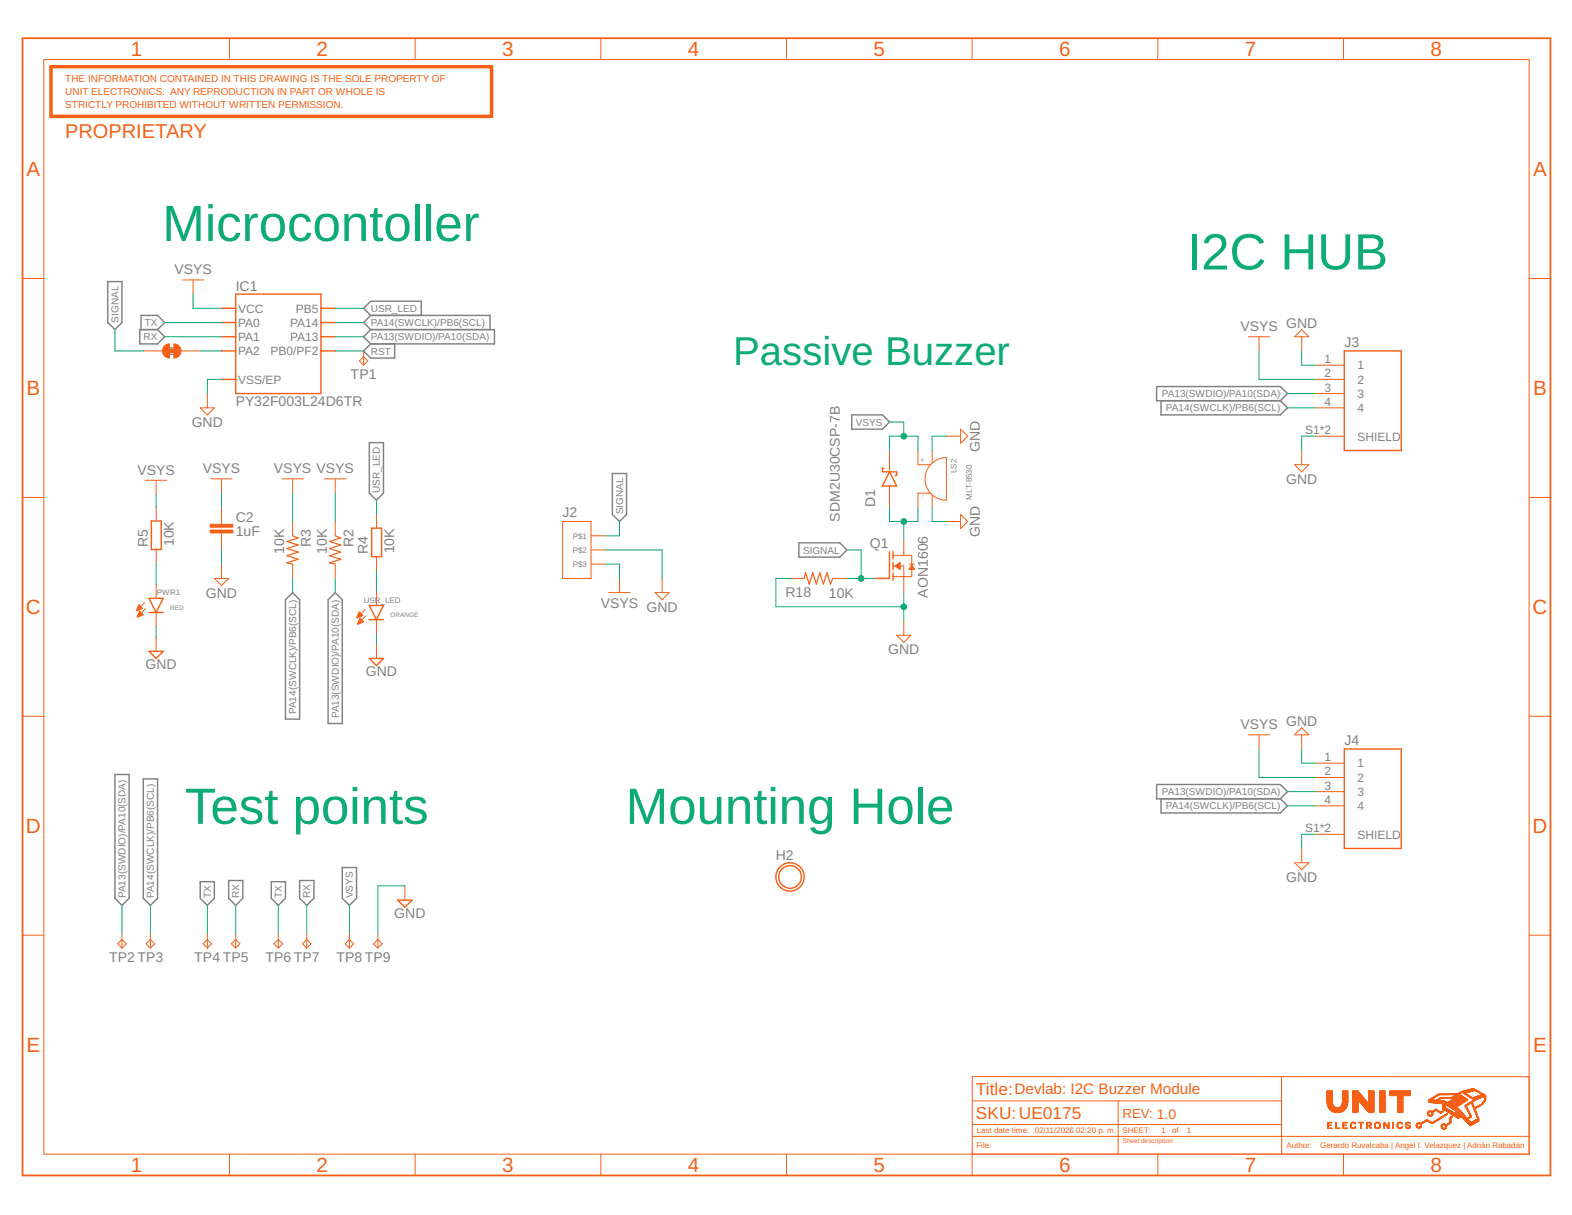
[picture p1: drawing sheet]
<svg xmlns="http://www.w3.org/2000/svg" width="279mm" height="216mm" viewBox="0 0 279 216" stroke-linecap="round" stroke-linejoin="round" font-family="sans-serif">
<g fill="none" stroke="#808080" stroke-width=".25">
<path d="M19.2 50h2.5v7.3l-1.3 1.3-1.2-1.3zM24.8 58.6h3.2l1.3 1.2-1.3 1.3h-3.2zM25.1 58.6v-2.6h2.9l1.3 1.3-1.3 1.3M65.9 56l-1.3 1.3 1.3 1.3M65.9 56h21.2v2.6M65.9 58.6h22v2.5h-22M65.9 58.6l-1.3 1.2 1.3 1.3M65.9 56l-1.3-1.2 1.3-1.3h9v2.5M65.6 78.7h2.6v8.9l-1.3 1.3-1.3-1.3zM65.9 61.1l-1.3 1.3 1.3 1.2h4.2v-2.5M151.4 73.7h5.4l1.3 1.3-1.3 1.3h-5.4zM205.6 68.7h22l1.2 1.2-1.2 1.3h-22z"/>
<path d="M206.4 71.2v2.5h21.2l1.2-1.2-1.2-1.3M108.8 84.1h2.6v7.3l-1.3 1.3-1.3-1.3zM142 96.5h7.3l1.2 1.2-1.2 1.3h-7.3zM52 105.3l1.3 1.3v21.2h-2.6v-21.2zM59.6 105.3l1.2 1.3v22h-2.5v-22zM20.4 137.6h2.5v22l-1.2 1.3-1.3-1.3zM25.5 138.4h2.5v21.2l-1.3 1.3-1.2-1.3zM205.6 139.4h22l1.2 1.3-1.2 1.2h-22zM35.6 156.7h2.5v2.9l-1.2 1.3-1.3-1.3zM40.6 156.5h2.6v3.1l-1.3 1.3-1.3-1.3zM48.2 156.7h2.5v2.9l-1.2 1.3-1.3-1.3zM53.3 156.5h2.5v3.1l-1.3 1.3-1.2-1.3z"/>
<path d="M60.8 154.2h2.6v5.4l-1.3 1.3-1.3-1.3zM206.4 141.9v2.6h21.2l1.2-1.3-1.2-1.3"/>
</g>
<path d="M9.1 11.9h78.3v8.8h-78.3z" fill="none" stroke="#f56016" stroke-width=".61"/>
<g fill="none" stroke="#f56016" stroke-width=".18">
<path d="M7.8 10.6h264v194.5h-264zM40.8 6.8v3.8M73.8 6.8v3.8M106.8 6.8v3.8M139.8 6.8v3.8M172.8 6.8v3.8M205.8 6.8v3.8M238.8 6.8v3.8M4 49.5h3.8M32.4 49.7h3.8M34.3 49.7v2.6M221.9 59.8h3.8"/>
<path d="M223.8 59.8v2.6M231.4 58.6l1.2 1.2h-2.5zM231.4 59.8v2.6M271.8 49.5h3.8M25.5 62.4h3.4M32.2 62.4h3.4M35.6 72.5h2.5l-1.2 1.2zM36.9 69.9v2.6M64.6 63.4l.8 .7-.8 .8-.7-.8zM64.6 62.4v2.5M168.2 77.5h2.5M170.7 76.3l1.3 1.2-1.3 1.3z"/>
<path d="M233.9 72.5h5M233.9 64.9h5M233.9 67.4h5M233.9 69.9h5M233.9 77.5h5M4 88.4h3.8M25.8 85.3h3.8M27.7 85.3v2.6M27.8 90.1v2.5M27.8 97.6v2.6M37.5 85.1h3.8M39.4 85.1v2.5"/>
<path d="M39.4 90.1v3.1M39.4 94.7v3M50.1 85.1h3.8M52 85.1v2.5M52 92.7v2.5M57.7 85.1h3.8M59.6 85.1v2.5M59.6 92.7v2.5M66.9 91.3v2.6M66.9 98.9v2.5M100 92.7h5.1v10.1h-5.1zM105.1 95.2h2.5"/>
<path d="M105.1 97.7h2.5M158.1 80.1v3.7M158.1 86.4v3.7M158.7 98.7h3.4v3.8h-3.4M160.6 95.8v2.9M163.2 80.1v2.5h2.2M165.3 82.6a3.9 3.9 0 0 1 2.9-1.3v7.6a3.8 3.8 0 0 1-3.4-2.2 3.8 3.8 0 0 1 .5-4.1zM165.4 87.6h-2.2v2.5M165.7 80.1v2.2M165.7 87.9v2.2M168.2 92.7h2.5M170.7 91.4l1.3 1.3-1.3 1.2z"/>
<path d="M230.1 82.6h2.5l-1.2 1.2zM231.4 80.1v2.5M271.8 88.4h3.8M25.7 107.1l-1.4 1.4M25.8 108.2l-1.3 1.4M27.7 103.8v2.5M27.7 108.8v2.6M27.7 113.2v2.5M38.1 102.8h2.5l-1.2 1.2zM39.4 100.2v2.6M52 100.2v2.6M59.6 100.2v2.6"/>
<path d="M64.9 108.3l-1.4 1.4M65 109.5l-1.4 1.4M66.9 105.1v2.5M66.9 110.1v2.5M66.9 114.5v2.5M105.1 100.2h2.5M108.2 105.3h3.8M110.1 102.8v2.5M116.4 105.3h2.5l-1.2 1.3zM117.7 102.8v2.5M140.4 102.8h2.5M148 102.8h2.5"/>
<path d="M155.6 102.8h2.5M158.7 100.6h1.9v4.7M159.4 112.9h2.5l-1.3 1.3zM160.6 110.4v2.5M161.6 100.2h.9M161.7 101.2h-.1M162.1 100.9l-.4 .3M162.1 100.9l.1-.1 .1 .3M162.1 100.9l.2 .2M162.3 101.1l-.6 .1M162.5 101.1v.1h-.9M162.5 101.1l-.4-.9-.5 1"/>
<path d="M162.5 101.1h-.2M162.5 101.1l-.4-.5-.4 .6M4 127.3h3.8M221.9 130.6h3.8M223.8 130.6v2.5M231.4 130.6v2.5M231.4 129.3l1.2 1.3h-2.5zM233.9 135.6h5M233.9 138.2h5M271.8 127.3h3.8M72 157.4v2.6M230.1 153.3h2.5l-1.2 1.3z"/>
<path d="M231.4 150.8v2.5M233.9 140.7h5M233.9 143.2h5M233.9 148.3h5M4 166.2h3.8M21.7 166.9l.7 .8-.7 .8-.8-.8zM21.7 165.9v2.6M26.7 166.9l.8 .8-.8 .8-.7-.8zM26.7 165.9v2.6M36.1 167.7l.8-.8 .7 .8-.7 .8zM36.9 165.9v2.6M41.1 167.7l.8-.8 .8 .8-.8 .8z"/>
<path d="M41.9 165.9v2.6M49.5 166.9l.7 .8-.7 .8-.8-.8zM49.5 165.9v2.6M53.8 167.7l.7-.8 .8 .8-.8 .8zM54.5 165.9v2.6M61.3 167.7l.8-.8 .8 .8-.8 .8zM62.1 165.9v2.6M66.4 167.7l.8-.8 .7 .8-.7 .8zM67.2 165.9v2.6M271.8 166.2h3.8M172.8 195.6h55M198.7 195.6v9.5"/>
<path d="M227.8 191.4v10.5M227.8 199.8h-54.9M235.9 195.6h.9M235.9 195.8h.9M235.9 195.7h.9M235.9 195.5h.9M235.9 195.4h.9M235.9 195.3h.9M235.9 195.2h.9M235.9 195.1h.9M235.9 195h.9M235.9 194.9h.9"/>
<path d="M235.9 194.8h.9M235.9 194.7h.9M235.9 194.6h.9M235.9 194.5h.9M235.9 194.4h.9M235.9 194.3h.9M235.9 194.2h.9M235.9 194.1h.9M235.9 194h.9M235.9 193.9h.9M235.9 195.9h.9M235.9 196.2h1"/>
<path d="M235.9 196.1l1 .1M235.9 196.1h.9M235.9 196h.9M235.9 196.3h1M236 199.8h.1M236 200h.6M236 199.9h.6M236 199.9h.1M236 199.7h.1M236 199.6h.1M236 199.5h.1M236 199.5h.7"/>
<path d="M236 199.4h.7M236 196.4h1M236 196.4h.9M236 196.3h.9M236 196.5h1M236 196.6h1.1M236.1 196.7h1.1M236.1 196.7l1.2 .1M236.1 196.8h1.3M236.1 196.8h3.2M236.2 196.9h3M236.2 197h3"/>
<path d="M236.3 197.1h2.8M236.3 197.1h2.7M236.4 197.2h2.6M236.5 197.3h2.4M236.6 197.4h2.2M236.7 197.4h2M236.7 199.5h-.7M236.8 197.5h1.8M236.9 197.5h1.6M237 197.6h1.4M237.1 197.6h1.2M237.3 197.7h.8"/>
<path d="M237.4 199.8h.1M237.4 200h.1M237.4 199.9h.1M237.4 199.7h.1M237.4 199.6h.1M237.4 199.5h.1M237.4 199.4h.1M237.5 196.8h.1M237.8 196.8h.1M238.2 196.7h1.1M238.3 196.6h1.1M238.4 196.5h1"/>
<path d="M238.4 196.4h1M238.5 196.4h.9M238.5 196.3h1M238.5 196.2h1M238.5 196.1h1M238.6 196.1h.9M238.6 196h.9M238.6 195.9h.9M238.6 195.6h.9M238.6 195.8h.9M238.6 195.7h.9M238.6 195.5h.9"/>
<path d="M238.6 195.4h.9M238.6 195.3h.9M238.6 195.2h.9M238.6 195.1h.9M238.6 195h.9M238.6 194.9h.9M238.6 194.8h.9M238.6 194.7h.9M238.6 194.6h.9M238.6 194.5h.9M238.6 194.4h.9M238.6 194.3h.9"/>
<path d="M238.6 194.2h.9M238.6 194.1h.9M238.6 194h.9M238.6 193.9h.9M238.7 199.8h.1M238.7 200h.6M238.7 199.9h.6M238.7 199.9h.1M238.7 199.7h.1M238.7 199.6h.1M238.7 199.5h.1M238.7 199.5h.8"/>
<path d="M238.7 199.4h.8M238.7 197.4h-2.1M239.1 197.1h-2.8M239.3 196.8h-1.3M239.3 196.7l-1.2 .1M239.4 196.7h-1.2M239.4 196.6h-1.1M239.4 196.5h-1M239.5 199.5h-.8M239.5 196.2h-1M240 200h.1M240 199.9h.1"/>
<path d="M240.1 199.7h.1M240.1 199.6h.1M240.1 199.8h-.1M240.2 199.8h-.2M240.2 199.7h-.1M240.2 199.5h.7M240.3 199.5h.5M240.3 199.6h-.2M240.3 199.5l-.1 .1M240.4 199.4h.3M240.4 195.6h.9M240.4 197.6h.9"/>
<path d="M240.4 197.5h.9M240.4 197.4h.9M240.4 197.3h.9M240.4 197.2h.9M240.4 197.1h.9M240.4 197h.9M240.4 196.9h.9M240.4 196.8h.9M240.4 196.7h.9M240.4 196.6h.9M240.4 196.5h.9M240.4 196.4h.9"/>
<path d="M240.4 196.3h.9M240.4 196.2h.9M240.4 196.1h.9M240.4 196h.9M240.4 195.9h.9M240.4 195.8h.9M240.4 195.7h.9M240.4 195.5h.9M240.4 195.4h.9M240.4 195.4h2.2M240.4 195.3h2.1M240.4 195.2h2.1"/>
<path d="M240.4 195.1h2M240.4 195h1.9M240.4 194.9h1.9M240.4 194.9h1.8M240.4 194.8l1.8 .1M240.4 194.8h1.7M240.4 194.7l1.7 .1M240.4 194.7h1.7M240.4 194.6l1.6 .1M240.4 194.6h1.6M240.4 194.6h1.5M240.4 194.5h1.5"/>
<path d="M240.4 194.4h1.4M240.4 194.3h1.3M240.4 194.2l1.3 .1M240.4 194.2h1.3M240.4 194.2h1.2M240.4 194.1h1.2M240.4 194.1h1.1M240.4 194l1.1 .1M240.4 194h1.1M240.4 194h1M240.4 193.9h1M240.7 199.5h.2"/>
<path d="M240.8 199.6h.1M240.8 199.7h.1M240.9 199.7h.1M241.4 195.4h1.2M241.4 195.5h1.3M241.4 199.5h.9M241.4 199.4h.9M241.5 195.5h1.2M241.5 195.5l1.3 .1M241.6 195.6h1.2M241.6 195.7h1.3M241.7 195.7h1.2"/>
<path d="M241.7 195.8h1.3M241.8 195.9h1.2M241.8 195.9h1.3M241.8 195.9l1.3 .1M241.9 199.8h.1M241.9 200h.1M241.9 199.9h.1M241.9 199.7h.1M241.9 199.6h.1M241.9 199.5h.1M241.9 196h1.2M241.9 196h1.3"/>
<path d="M241.9 196.1h1.3M242 196.1l2.2 .1M242 196.2h2.2M242.1 196.3h2.1M242.2 196.3h2M242.2 196.4h2M242.3 196.5h1.9M242.3 196.6h1.9M242.4 196.6h1.8M242.4 196.7h1.8M242.5 196.7h1.7M242.5 196.8h1.7"/>
<path d="M242.6 196.8h1.6M242.6 195.3h-2.2M242.6 196.9h1.6M242.7 197h1.5M242.8 197.1h1.4M242.9 197.2h1.3M242.9 199.8h.1M242.9 199.9l.1 .1M242.9 199.9h.1M242.9 199.7h.1M242.9 199.6h.1M242.9 199.5h.1"/>
<path d="M242.9 199.5h.7M242.9 199.4h.5M242.9 197.3h1.3M243 197.3h1.2M243 197.4h1.2M243.1 197.4h1.1M243.1 197.5h1.1M243.2 197.5h1M243.2 197.6h1M243.2 195.6h1M243.2 196.1h1M243.2 196h1"/>
<path d="M243.2 195.9h1M243.2 195.8h1M243.2 195.7h1M243.2 195.5h1M243.2 195.4h1M243.2 195.3h1M243.2 195.2h1M243.2 195.1h1M243.2 195h1M243.2 194.9h1M243.2 194.8h1M243.2 194.7h1"/>
<path d="M243.2 194.6h1M243.2 194.5h1M243.2 194.4h1M243.2 194.3h1M243.2 194.2h1M243.2 194.1h1M243.2 194h1M243.2 193.9h1M243.4 199.4h.1M243.5 199.5h.1M243.5 199.6h.2M243.6 199.8h.1"/>
<path d="M243.6 200h-.7M243.6 199.9h.1M243.6 199.7h.1M243.6 199.6h.1M243.6 199.9l-.2 .1M243.7 199.9h-.2M244.3 200h.1M244.3 199.9h.1M244.3 199.8h.1M244.3 199.7h.2M244.5 199.8h-.2M244.5 199.7h-.1"/>
<path d="M244.5 199.5h.7M244.5 199.6h-.1M244.6 199.5h.5M244.6 199.6h-.2M244.6 199.5l-.1 .1M244.7 199.4h.3M244.7 199.4h.1M244.9 199.4h.1M245 199.5l.2 .1M245.1 199.6h.1M245.1 199.6h.2M245.2 199.7h.1"/>
<path d="M245.2 199.8h.1M245.2 195.6h.9M245.2 200h.1M245.2 199.9h.1M245.2 197.6h.9M245.2 197.5h.9M245.2 197.4h.9M245.2 197.3h.9M245.2 197.2h.9M245.2 197.1h.9M245.2 197h.9M245.2 196.9h.9"/>
<path d="M245.2 196.8h.9M245.2 196.7h.9M245.2 196.6h.9M245.2 196.5h.9M245.2 196.4h.9M245.2 196.3h.9M245.2 196.2h.9M245.2 196.1h.9M245.2 196h.9M245.2 195.9h.9M245.2 195.8h.9M245.2 195.7h.9"/>
<path d="M245.2 195.5h.9M245.2 195.4h.9M245.2 195.3h.9M245.2 195.2h.9M245.2 195.1h.9M245.2 195h.9M245.2 194.9h.9M245.2 194.8h.9M245.2 194.7h.9M245.2 194.6h.9M245.2 194.5h.9M245.2 194.4h.9"/>
<path d="M245.2 194.3h.9M245.2 194.2h.9M245.2 194.1h.9M245.2 194h.9M245.2 193.9h.9M246 199.8h.1M246 200h.1M246 199.9h.1M246 199.7h.1M246 199.6h.3M246 199.6h.2M246 199.5l.2 .1"/>
<path d="M246 199.5h.2M246 199.5h.1M246 199.4h.1M246.1 199.7h.2M246.2 199.7h.1M246.2 199.8h.2M246.3 199.8h.1M246.3 199.9h.1M246.3 199.9h.2M246.4 200h.1M246.8 199.8h.1M246.8 200h.1"/>
<path d="M246.8 199.9h.1M246.8 199.7h.1M246.8 199.6h.1M246.8 199.5h.1M246.8 199.4h.1M247.1 194.7h3.6M247.1 194.6h3.6M247.1 194.5h3.6M247.1 194.4h3.6M247.1 194.3h3.6M247.1 194.2h3.6M247.1 194.1h3.6"/>
<path d="M247.1 194h3.6M247.1 193.9h3.6M247.6 199.8h.1M247.6 200h.1M247.6 199.9h.1M247.6 199.7h.1M247.6 199.6h.1M247.6 199.5h.1M247.6 199.4h.1M248.3 199.8h.1M248.3 200h.1M248.3 199.9h.1"/>
<path d="M248.3 199.8h.2M248.3 199.7h.2M248.4 195.6h.9M248.4 197.6h.9M248.4 197.5h.9M248.4 197.4h.9M248.4 197.3h.9M248.4 197.2h.9M248.4 197.1h.9M248.4 197h.9M248.4 196.9h.9M248.4 196.8h.9"/>
<path d="M248.4 196.7h.9M248.4 196.6h.9M248.4 196.5h.9M248.4 196.4h.9M248.4 196.3h.9M248.4 196.2h.9M248.4 196.1h.9M248.4 196h.9M248.4 195.9h.9M248.4 195.8h.9M248.4 195.7h.9M248.4 195.5h.9"/>
<path d="M248.4 195.4h.9M248.4 195.3h.9M248.4 195.2h.9M248.4 195.1h.9M248.4 195h.9M248.4 194.9h.9M248.4 194.8h.9M248.4 194.7h.9M248.4 199.9h-.1M248.4 199.6h.2M248.5 199.7h-.1M248.5 199.5h.7"/>
<path d="M248.5 199.6h-.1M248.6 199.5h.5M248.6 199.5l-.1 .1M248.7 199.4h.1M248.9 199.4h-.2M249 199.5l.2 .1M249 199.6h.2M249.1 199.6h.1M249.1 199.7h.2M249.2 199.7h.1M249.8 199.8h.2M249.8 199.8h.1"/>
<path d="M249.8 199.7h.1M249.8 199.6h.2M249.9 199.9h.1M249.9 199.9h.2M249.9 199.5h.7M249.9 199.9l.5 .1M250 199.5h.5M250 199.6h-.1M250 200h.5M250 199.5l-.1 .1M250.1 199.4h.3M250.4 199.5h.2"/>
<path d="M250.5 199.6h.1M250.5 199.7h.1M251.7 200h.2M251.7 199.9h.2M251.9 199.6h.9M251.9 199.9h-.2M251.9 199.8h-.2M251.9 199.6h.6M251.9 199.8h-.1M252 199.6h.4M252 199.7h-.2M252.1 199.7h-.3"/>
<path d="M252.1 199.5h.1M252.2 199.5h.1M252.2 199.7h.6M252.4 199.7h.2M252.4 199.8h.2M252.5 199.8h.1M252.5 199.9h.1M252.5 200h.1M252.9 199.6h-.3M253 199.5l-.4 .1M253 199.5h-.3M253.1 199.5h-.3"/>
<path d="M253.2 199.4h-.4M253.2 199.4h-.3M253.3 199.3h-.3M253.3 199.2h.7M253.3 199.1h.6M253.4 199.3h-.4M253.4 199.1h.4M253.5 199.2l-.4 .1M253.5 199h.2M253.5 199.2h-.3M253.7 199.2h.3M253.7 198h.2"/>
<path d="M253.7 197.9h.2M253.7 197.8h.2M253.7 198l.2 .1M253.8 199.2l.3 .1M253.8 198.1h.2M253.8 198.2h.3M253.9 198.2h.6M253.9 197.5h.9M253.9 199.3h.3M253.9 197.8h-.2M253.9 197.5h.6M253.9 197.7h-.2"/>
<path d="M253.9 197.7h-.1M254 197.6l-.2 .1M254 199.3h.3M254 198.3h.4M254 195.6h.1M254 195.9h1.7M254 195.9h1.2M254 195.8h.9M254 195.8h.4M254 195.7h.1M254 195.6h1.8M254 195.5h1.6"/>
<path d="M254 195.5h.8M254 195.4h.4M254 197.6h-.2M254 199.4h.4M254.1 198.3h.2M254.1 199.4h.3M254.1 197.4h.2M254.1 198.3v.1M254.2 199.5h.3M254.3 199.5h.5M254.3 197.6h.4M254.3 195.6h1.9"/>
<path d="M254.4 199.6h.3M254.4 195.4h-.3M254.4 198.1h.2M254.4 197.6h.2M254.5 199.6h.1M254.5 197.7h.1M254.5 195.9l1.6 .1M254.5 195.3h-.4M254.5 197.7h.2M254.5 198h.2M254.5 197.8h.2M254.5 199.7h.1"/>
<path d="M254.5 195.3h-.3M254.5 197.9h.2M254.6 195.9v.1M254.6 198.2h-.3M254.6 195.2l-.3 .1M254.7 198l-.2 .1M254.7 195.2h-.3M254.8 195.6h1.9M254.8 195.8h.1M254.8 197.5l-.9 .1M254.8 195.1l-.3 .1M254.8 196h1.7"/>
<path d="M254.9 195.1h-.4M254.9 195.6h.1M254.9 197.3h.6M254.9 199.5h-.3M254.9 197.4l-.3 .1M254.9 195.1h-.3M255 197.3h.5M255 199.4h-.3M255 197.4h-.3M255 197.2h.4M255 195h-.3M255.1 197.4h-.3"/>
<path d="M255.1 195h-.4M255.1 199.4h-.4M255.1 197.2h.2M255.1 197.3h-.3M255.1 194.9h-.3M255.1 199.3h-.3M255.1 197.1h.2M255.2 197.1h.1M255.2 194.9h-.3M255.2 199.3h-.4M255.2 196h1.3M255.3 197.3h.3"/>
<path d="M255.3 194.8l-.4 .1M255.3 199.2l-.4 .1M255.3 195.7h1.6M255.4 194.8h-.4M255.4 199.2h-.4M255.4 197.4h.3M255.4 195.4h.3M255.4 194.6h.3M255.4 199.1l-.3 .1M255.4 194.7l-.3 .1M255.5 197.4l.3 .1M255.5 199.1h-.3"/>
<path d="M255.5 194.7h-.3M255.5 196l.1 .1M255.6 199.1h-.4M255.6 197.5h.3M255.6 194.6l-.4 .1M255.6 199h-.3M255.7 197.5h.2M255.7 194.6h-.3M255.7 195.5h-.3M255.7 197.6h.3M255.7 196.1h.8M255.7 199h-.3"/>
<path d="M255.8 197.6h.5M255.8 198.9h-.3M255.8 195.4h-.3M255.8 197.7h.5M255.9 198.9h-.4M255.9 195.9h.1M255.9 195.3h-.3M255.9 198.8l-.3 .1M255.9 197.7h.4M256 197.8h.2M256 195.7h.9M256 195.2l-.3 .1"/>
<path d="M256 198.8h-.3M256.1 196.1h.4M256.1 197.8h.1M256.1 195h2.2M256.1 198.7l-.3 .1M256.1 195.2h-.3M256.1 195.7h.1M256.2 198.7h-.4M256.2 198.6l-.3 .1M256.2 199.9h.3M256.2 197.5h.3M256.3 197.5h.2"/>
<path d="M256.3 198.6h-.3M256.3 199.8h.7M256.3 199.8h.6M256.3 195.6h.1M256.4 200h-.2M256.4 198.6h-.4M256.4 197.4h.1M256.4 197h.3M256.4 197h.2M256.4 196.9h.1M256.4 196.8h.1M256.4 196.7h.1"/>
<path d="M256.4 196.6h.1M256.4 196.5h.1M256.4 196.4h.1M256.4 196.3h.1M256.4 196.2h.1M256.4 199.9l-.2 .1M256.4 197.6h-.3M256.4 199.7h.4M256.4 197.1h.4M256.4 195.8h.6M256.4 198.5h-.3M256.5 197.5l-.3 .1"/>
<path d="M256.5 198.5h-.3M256.5 197.1h.3M256.6 199.9h-.3M256.6 197.1l.3 .1M256.6 198.4l-.4 .1M256.6 197.2h.4M256.6 198.4h-.3M256.7 199.9h.6M256.7 197.2l.3 .1M256.7 195.8h.4M256.8 198.3l-.4 .1M256.8 196.9h.3"/>
<path d="M256.8 196.9h.2M256.8 196.8h.1M256.8 196.7h.1M256.8 196.6h.1M256.8 196.5h.1M256.8 196.4h.1M256.8 196.3h.1M256.8 196.3h.4M256.8 196.2h.3M256.8 196.2h.2M256.8 196.1l.2 .1M256.8 196l.1 .1"/>
<path d="M256.8 199.9h.5M256.8 197.3h.3M256.8 197h.3M256.8 195.9h.4M256.8 198.3h-.3M256.9 199.9h.3M256.9 197.3h.3M256.9 197h.4M256.9 195.9h.3M256.9 198.2l-.3 .1M256.9 200h.2M256.9 197.4h.4"/>
<path d="M256.9 198.2h-.3M257 195.9l.3 .1M257 197.1h.3M257 196.3l.3 .1M257 197.4h.3M257 196h.4M257 198.2h-.3M257 198h.3M257.1 197.4l.4 .1M257.1 197.1h.3M257.1 196.4h.3M257.1 196h.4"/>
<path d="M257.1 198.1h-.3M257.1 197.9h.2M257.1 197.1l.4 .1M257.1 196.4h.4M257.2 198.1h-.3M257.2 197.5h.3M257.2 197.2h.4M257.2 196.5h.4M257.2 196.1h.3M257.2 197.9h.1M257.2 198l-.3 .1M257.3 197.5l.3 .1"/>
<path d="M257.3 196.1l.3 .1M257.3 197.2l.3 .1M257.3 196.5h.3M257.3 198h-.3M257.3 197.6h.4M257.3 197.3h.4M257.3 196.6h.4M257.4 196.2h.3M257.4 197.6l.3 .1M257.4 197.3h.4M257.4 199.8h-.3M257.4 195.9h.4"/>
<path d="M257.5 197.7h.3M257.5 196.2h.3M257.5 196.6h.3M257.5 199.8h-.3M257.5 197.4h.3M257.5 195.9h.4M257.5 197.7h.4M257.5 196.7h.4M257.5 196.3h.4M257.6 195.7h.6M257.6 199.7h-.4M257.6 197.4h.3"/>
<path d="M257.6 196.3h.3M257.6 195.9l.4 .1M257.6 197.8h.3M257.6 199.5h.3M257.6 196.7h.4M257.6 195.7h.5M257.6 197.4l.4 .1M257.7 199.7h-.4M257.7 196.3l.3 .1M257.7 196h.3M257.7 197.8h.3M257.7 199.5h.2"/>
<path d="M257.7 196.7l.3 .1M257.7 199.6h-.3M257.7 199.4h.2M257.7 199.3h.2M257.7 199.2h.2M257.7 199.1h.2M257.7 199h.2M257.7 198.9h.2M257.7 198.8h.2M257.7 198.7h.2M257.7 198.6h.2M257.7 197.8l.4 .1"/>
<path d="M257.7 196h.4M257.7 195.8h-.3M257.8 197.5h.3M257.8 196.8h.3M257.8 196.4h.3M257.8 199.6h-.3M257.8 195.8h-.3M257.8 197.5l.4 .1M257.8 196.8h.4M257.8 196.4h.4M257.8 196.1h.4M257.8 197.9h.4"/>
<path d="M257.9 199.5l-.4 .1M257.9 197.6h.3M257.9 196.9h.4M257.9 196.5h.4M257.9 195.8h.3M257.9 196.1l.4 .1M257.9 195.5h.6M257.9 198.6h-.2M257.9 198h.3M257.9 198.4h.2M258 195.8h.3M258 197.6l.3 .1"/>
<path d="M258 196.9h.3M258 196.5h.3M258 198.4h.1M258 198h.3M258 195.5h.4M258 198.6h-.3M258 196.2h.4M258 195.6h-.3M258 197.7h.4M258 197h.4M258 196.6h.4M258 195.9h.4"/>
<path d="M258 198.5h-.2M258 198l.4 .1M258.1 198.3h.1M258.1 196.2h.4M258.1 195.9h.4M258.1 195.6h-.3M258.1 198.5h-.3M258.1 197.7h.3M258.1 197h.4M258.1 195.1l-2.2 .1M258.1 198.1h.3M258.1 198.4l-.2 .1"/>
<path d="M258.2 196.6h.3M258.2 195.5l-.3 .1M258.2 194.9h.3M258.2 196.3h.4M258.2 195.9l.4 .1M258.2 195.1h-2.3M258.2 198.1h.3M258.2 197.8h.3M258.2 197.1h.4M258.2 196.7h.4M258.2 195.5l.4 .1M258.3 196.3h.3"/>
<path d="M258.3 195.3h.5M258.3 195.1h-2.3M258.3 198.2h.3M258.3 197.8h.3M258.3 196h.3M258.3 195.6h.3M258.3 194.5h-2.8M258.3 197.1h.3M258.3 196.7h.4M258.3 196.3l.4 .1M258.3 197.8l.4 .1M258.3 196h.4"/>
<path d="M258.3 198.2h.4M258.4 195.6h.3M258.4 195.4h-.3M258.4 197.1h.3M258.4 196.7l.4 .1M258.4 198.2l.3 .1M258.4 196.4h.4M258.4 196.1h.4M258.4 195h-.3M258.4 197.9h.5M258.4 197.2h.4M258.4 195.7h.4"/>
<path d="M258.5 196.8h.3M258.5 196.4h.3M258.5 195.2h.6M258.5 198.3h.3M258.5 196.1l.4 .1M258.5 195.3h-.3M258.5 197.2l.4 .1M258.5 198h.4M258.6 196.8h.3M258.6 195.7h.3M258.6 195.1h.5M258.6 194.9h-.4"/>
<path d="M258.6 198.3l.3 .1M258.6 196.5h.7M258.6 195.3h.3M258.6 198h.3M258.6 197.3h.3M258.6 196.9h.4M258.6 196.2h.4M258.6 195.8h.4M258.6 195.4h.4M258.6 195.1h.4M258.6 194.8l-.3 .1M258.7 196.5h.5"/>
<path d="M258.7 198.4h.3M258.7 198h.2M258.7 197.3h.2M258.7 196.2h.3M258.7 195.8h.3M258.7 194.8h-.3M258.7 196.9h.3M258.7 198.4l.3 .1M258.7 196.6h.4M258.7 195.4h.3M258.7 195.2h-.3M258.7 198.1h.2"/>
<path d="M258.8 197.4h.1M258.8 196.3h.3M258.8 195.9h.3M258.8 197.7h.1M258.8 197.6h.1M258.8 197.5h.1M258.8 197h.3M258.8 195.5h.3M258.8 194.7l-.4 .1M258.8 198.5h.8M258.8 197.8h.1M258.8 198.1h.1"/>
<path d="M258.8 196.3h.7M258.8 195.9h.4M258.8 194.9h.7M258.8 197h.4M258.8 196.6h.2M258.8 195.5h.4M258.8 194.7h-.3M258.8 198.5h.7M258.9 198.2h.1M258.9 195.2h.3M258.9 194.9h.5M258.9 196.7h.1"/>
<path d="M258.9 196.3h.6M258.9 195.9l.3 .1M258.9 198.6h.5M258.9 195.5l.3 .1M258.9 194.6l-.3 .1M259 197.1h.3M259 194.9h.4M259 196h.3M259 195.2l.3 .1M259 196.4h.4M259 195.6h.3M259 195h-.3"/>
<path d="M259 194.6h-.3M259 198.6h.3M259 196h.4M259.1 195.6h.3M259.1 194.6h-.4M259.1 195.3h.3M259.1 195h-.3M259.1 198.6h.2M259.1 197.7h.1M259.1 197.6l.1 .1M259.1 197.6h.1M259.1 198.4h.1"/>
<path d="M259.1 198.3h.1M259.1 198.2h.1M259.1 198.1h.1M259.1 198h.1M259.1 197.9h.4M259.1 197.8l.3 .1M259.1 197.8h.3M259.1 197.8h.2M259.1 197.7h.2M259.1 197.1l.3 .1M259.1 198.7h.1M259.1 196.1h.4"/>
<path d="M259.1 195.7h.4M259.1 195.3h.4M259.1 194.5h-.3M259.2 197.2h.2M259.2 194.7h.6M259.2 196.1h.6M259.2 195.4h.3M259.2 194.5h-3.6M259.2 197.2l.3 .1M259.2 195.7h.3M259.2 195h.4M259.3 197.3h.2"/>
<path d="M259.3 194.4l-3.7 .1M259.3 196.2h.4M259.3 195.8h.3M259.3 195.4h.3M259.3 198h.2M259.3 196.4h-.3M259.3 195h.3M259.3 194.8h-.3M259.3 194.6h.4M259.4 197.4h.2M259.4 195.8h.3M259.4 195.5h.3"/>
<path d="M259.4 194.4h-3.7M259.4 198l.2 .1M259.4 195.1h.3M259.4 194.6h.2M259.4 198.4h.5M259.4 198.1h.2M259.4 197.4l.3 .1M259.4 195.5h.4M259.4 194.7l-.3 .1M259.4 194.4h-1.4M259.4 195.9h.4M259.4 194.5h.2"/>
<path d="M259.4 198.1h.3M259.5 195.1h.3M259.5 198.4h.4M259.5 197.5h.2M259.5 198.2h.2M259.5 197.5l.2 .1M259.5 195.9h.6M259.5 195.5l.3 .1M259.5 195.1l.3 .1M259.5 194.3h-.3M259.5 197.6h.3M259.6 196.3h-.3"/>
<path d="M259.6 196.1h.3M259.6 195.9h.5M259.6 195.6h.3M259.6 198.2l.2 .1M259.6 197.6l.2 .1M259.6 195.2h.3M259.6 194.7l.3 .1M259.6 198.3h.2M259.6 194.2l-.3 .1M259.6 195.6h.4M259.6 197.7h.2M259.6 196h.4"/>
<path d="M259.7 196.2h-.4M259.7 197.7h.2M259.7 195.2l.3 .1M259.7 194.2h-.3M259.7 198.4l-.4 .1M259.7 194.8h.3M259.7 197.8h.2M259.7 195.7h.4M259.7 194.8l.4 .1M259.7 198.4l.3 .1M259.8 197.8l.2 .1M259.8 195.3h.3"/>
<path d="M259.8 198.5h.2M259.8 197.9h.3M259.8 195.7h.6M259.8 194.9h.3M259.8 194.1h-.3M259.8 198.5h.3M259.8 195.3h.4M259.9 198.6h.2M259.9 198h.2M259.9 195.8h.4M259.9 194.9h.3M259.9 195.4h.3"/>
<path d="M259.9 195h.4M259.9 194.1h-.3M259.9 198l.3 .1M259.9 196h-.3M259.9 198.6l.3 .1M260 198.1h.2M260 195.4h.3M260 198.7h.2M260 195h.3M260 194.2h.6M260 198.7l.2 .1M260 198.2h.3"/>
<path d="M260.1 195.5h.2M260.1 195.1h.3M260.1 194.2h.3M260.1 194l-.5 .1M260.1 198.8h.2M260.1 198.2h.2M260.1 195.5h.7M260.1 198.2l.2 .1M260.1 195.1h.4M260.1 194.3h.4M260.1 198.8l.2 .1M260.2 198.9h.2"/>
<path d="M260.2 198.3h.2M260.2 195.9h-.3M260.2 195.1l.3 .1M260.2 198.3l.2 .1M260.2 195.6h.4M260.2 194.4h.4M260.2 199h.3M260.2 198.4h.3M260.3 195.2h.3M260.3 194h-.6M260.3 195.8h-.4M260.3 199h.2"/>
<path d="M260.3 198.4l.2 .1M260.3 194.4h.3M260.3 199.1h.3M260.3 198.5h.2M260.3 195.2l.4 .1M260.3 198.5h.3M260.4 199.1h.2M260.4 194.4l.3 .1M260.4 198.6h.2M260.4 196.6h.2M260.4 194h-.6M260.4 199.1l.2 .1"/>
<path d="M260.4 195.3h.3M260.5 196.7h.1M260.5 194.5h.3M260.5 199.2h.2M260.5 198.6h.2M260.5 196.7h.2M260.5 195.7h-.3M260.5 195.3h.3M260.5 199.2l.3 .1M260.5 198.7h.2M260.5 196.7l.2 .1M260.5 196.8h.2"/>
<path d="M260.5 195.4h.4M260.5 198.7h.6M260.6 193.9h-.7M260.6 199.3h.2M260.6 195.6h-.4M260.6 196.9h.2M260.6 194.6h.3M260.6 196.5h-.2M260.6 197h.2M260.6 198.8h.3M260.6 194.6h.4M260.6 199.4h.3"/>
<path d="M260.6 198.9h.3M260.7 197.1h.2M260.7 196.5h-.3M260.7 199.4h.2M260.7 196.3h.3M260.7 195.5l-.5 .1M260.7 194.6l.3 .1M260.7 198.9h.2M260.7 199.5h.3M260.7 197.2h.2M260.7 196.4h-.3M260.7 194.2h-.6"/>
<path d="M260.7 199h.3M260.8 199.5h.2M260.8 197.2l.1 .1M260.8 199h.2M260.8 197.3h.2M260.8 196.4h-.3M260.8 194.7h.3M260.8 199.1h.2M260.8 199.5l.2 .1M260.8 193.8l-.7 .1M260.8 197.4h.2M260.8 195.5h-.3"/>
<path d="M260.8 199.1h.3M260.9 199.6h.2M260.9 197.4h.1M260.9 194.7l.3 .1M260.9 197.4l.2 .1M260.9 196.3l-.4 .1M260.9 195.4h-.3M260.9 199.1l.2 .1M260.9 197.5h.2M260.9 196.3h-.3M260.9 194.1h-.7M260.9 199.2h.2"/>
<path d="M260.9 199.7h.3M261 197.6h.1M261 194.8h.3M261 199.2h.2M261 197.6l.2 .1M261 199.7h.2M261 197.7h.2M261 199.3h.2M261 193.8h-.7M261 194.8l.3 .1M261 198.8h-.4M261 199.8h.3"/>
<path d="M261 194.1h-.6M261 199.3h.3M261 197.8h.2M261.1 196.2h-.3M261.1 199.4h.2M261.1 197.8h.1M261.1 199.8h.2M261.1 194.9h.3M261.1 197.8h.2M261.1 197.9h.2M261.1 199.9h.6M261.1 193.6h1.1"/>
<path d="M261.2 199.5h.6M261.2 194.9h.3M261.2 198h.1M261.2 193.8h-.7M261.2 199.9h.4M261.2 198.7h-.4M261.2 199.5h.5M261.2 194l-.7 .1M261.2 198h.2M261.2 199.9h.3M261.2 195h.4M261.2 198.1h.2"/>
<path d="M261.2 196.1l-.3 .1M261.2 195.9h.5M261.2 198.6l-.3 .1M261.3 200h.1M261.3 199.6h.2M261.3 198.2h.2M261.3 196.1h-.3M261.3 195h.3M261.3 198.6h-.3M261.3 198.2l.2 .1M261.3 193.7h-.7M261.3 199.7h.1"/>
<path d="M261.3 195.9h.4M261.3 198.4h.3M261.3 198.3h.2M261.3 193.6h.8M261.4 196h-.4M261.4 195.1h.3M261.4 198.6h-.4M261.4 198.3l.2 .1M261.4 194h-.7M261.4 196h-.3M261.4 195.1h.8M261.4 198.5h-.3"/>
<path d="M261.5 195.9l-.3 .1M261.5 198.5h-.3M261.5 193.5h.6M261.5 193.7h-.7M261.5 194h-.6M261.6 196h.1M261.6 195.9h.1M261.6 195.2h.3M261.6 198.4l-.4 .1M261.6 196.1h.2M261.6 199.5l-.4 .1M261.6 196.1l.2 .1"/>
<path d="M261.6 193.8h.9M261.6 193.5h.4M261.6 196.2h.2M261.6 195.2h.2M261.6 193.6l-.6 .1M261.7 196.3h.2M261.7 196.3h.1M261.7 193.9h-.7M261.7 195.8h-.3M261.7 196.4h.2M261.7 199.8h-.3M261.7 196.5h.2"/>
<path d="M261.7 193.7h.8M261.8 196.5h.1M261.8 195.8h-.3M261.8 196.6h.2M261.8 199.8h-.3M261.8 199.6h.3M261.8 196.7h.2M261.8 195.7h-.3M261.8 193.4h.1M261.9 199.4h-.4M261.9 196.7h.1M261.9 196.8h.1"/>
<path d="M261.9 193.7h.5M261.9 199.7h-.3M261.9 196.9h.5M261.9 195.7h-.3M261.9 193.8l-.7 .1M261.9 197h.4M261.9 199.4h-.3M262 193.6l.3 .1M262 197.1h.2M262 195.6h-.3M262 199.7h-.4M262 197.2h.2"/>
<path d="M262 199.3h-.4M262 197.2l.2 .1M262 195.1l-.5 .1M262.1 197.3h.1M262.1 199.6h-.4M262.1 197.3h.2M262.1 197.4h.2M262.1 195.5l-.3 .1M262.1 199.3h-.4M262.1 193.8h-.7M262.1 197.4l.2 .1M262.2 197.5h.1"/>
<path d="M262.2 197.6h.2M262.2 197h-.2M262.2 195.5h-.3M262.2 197.6l.2 .1M262.2 197.7h.2M262.2 199.2l-.4 .1M262.3 199.5l-.4 .1M262.3 195.5h-.3M262.3 197.8h.1M262.3 193.8h.3M262.3 195.1h-.5M262.3 199.2h-.4"/>
<path d="M262.3 197.9h.2M262.3 197.8h.2M262.3 199.5h-.3M262.3 196.9h-.4M262.3 195.4h-.3M262.3 193.8l.4 .1M262.3 198h.2M262.4 199.1l-.4 .1M262.4 198h.1M262.4 199.5h-.4M262.4 198.1h.2M262.4 195h-.5"/>
<path d="M262.4 198.9h.4M262.4 198.2h.2M262.5 195.4h-.4M262.5 193.9h.3M262.5 199.1h-.4M262.5 198.3h.1M262.5 199.4h-.4M262.5 196.8h-.4M262.5 198.3l.2 .1M262.5 198.4h.2M262.5 194h.3M262.5 198.4l.2 .1"/>
<path d="M262.6 196.8h-.4M262.6 195h-.6M262.6 199.4h-.4M262.6 199.2h.2M262.6 199.1h-.4M262.6 198.5h.1M262.6 195.3h-.5M262.6 198.6h.1M262.6 194h.3M262.6 198.9h.2M262.6 198.6h.2M262.6 199.3h-.3"/>
<path d="M262.6 199h-.3M262.6 198.7h.2M262.6 196.7l-.3 .1M262.7 195.3h-.5M262.7 194.9h-.6M262.7 198.8h.1M262.7 194l.3 .1M262.7 199.1h.1M262.7 199.3h-.4M262.7 199h.1M262.7 196.7h-.3M262.7 194.1h.4"/>
<path d="M262.8 194.9h-.5M262.8 196.7h-.4M262.8 194.1h.3M262.8 195.2l-.5 .1M262.8 199.2l-.4 .1M262.8 199h-.5M262.8 198.9h-.3M262.9 196.6h-.4M262.9 194.2h.3M262.9 194.8l-.5 .1M263 195.2h-.5M263 194.2h.3"/>
<path d="M263 196.6h-.4M263 194.8h-.5M263 194.2l.4 .1M263.1 196.5h-.4M263.1 195.1l-.5 .1M263.1 194.3h.4M263.1 196.5h-.3M263.2 196.3h.2M263.2 194.6h.7M263.2 195.1h-.5M263.2 196.4h-.3M263.2 194.7l-.6 .1"/>
<path d="M263.2 194.4h.3M263.3 196.4h-.4M263.3 195.1h-.5M263.3 194.5h.6M263.3 194.4h.4M263.3 194.7h-.5M263.4 196.3l-.4 .1M263.4 195h-.5M263.4 194.4l.3 .1M263.4 196.1h.2M263.4 196.3h-.3M263.4 194.5h.4"/>
<path d="M263.5 194.6l-.6 .1M263.5 196.2h-.3M263.5 195h-.5M263.5 196.2h-.2M263.5 194.8h.6M263.6 196.1l-.3 .1M263.6 194.6h-.5M263.6 194.9h-.5M263.6 196h-.2M263.7 196h-.2M263.7 194.6h.3M263.7 195.9l-.2 .1"/>
<path d="M263.7 194.9h-.5M263.7 194.7h.4M263.7 195.9h-.2M263.7 194.6h.4M263.8 195.9h-.2M263.8 195.8h-.2M263.8 194.8l-.5 .1M263.9 195.7h-.2M263.9 195.5h.2M263.9 195.4h.2M263.9 195.3h.2M263.9 195.2h.2"/>
<path d="M263.9 195.1h.2M263.9 195h.2M263.9 194.9h.2M263.9 194.8h.2M264 195.6h-.3M264 195.6h-.2M264 195.5l-.2 .1M264.1 195.5h-.3M264.1 194.8h-.6M271.8 191.3h-99v17.6M40.8 205.1v3.8M73.8 205.1v3.8"/>
<path d="M106.8 205.1v3.8M139.8 205.1v3.8M172.9 201.9h98.9M205.8 205.1v3.8M227.8 202v3M236 200.5h.7M236 200.4h.1M236 200.3h.1M236 200.2h.1M236 200.1h.1M236 200h.1M237.4 200.5h.7"/>
<path d="M237.4 200.4h.1M237.4 200.3h.1M237.4 200.2h.1M237.4 200.1h.1M238.7 200.5h.8M238.7 200.4h.1M238.7 200.3h.1M238.7 200.2h.1M238.7 200.1h.1M238.7 200h.1M238.8 205.1v3.8M239.5 200.5h-.8"/>
<path d="M240 200.2h.1M240 200.1l.1 .1M240 200.1h.1M240.1 200.2h.1M240.1 200.3h.1M240.1 200.3l.2 .1M240.2 200.4h.1M240.2 200.4h.2M240.2 200.5h.6M240.3 200.5h.4M240.5 200.6h.1M240.8 200.4h.1"/>
<path d="M240.9 200.3h.1M240.9 200.4h-.3M240.9 200.2h.1M240.9 200.4h-.2M240.9 200.3h-.1M241.9 200.5h.1M241.9 200.4h.1M241.9 200.3h.1M241.9 200.2h.1M241.9 200.1h.1M242.9 200.5h.1M242.9 200.4h.1"/>
<path d="M242.9 200.3h.1M242.9 200.2h.1M242.9 200.1h.1M243.4 200.1h.1M243.4 200.1l.1 .1M243.4 200.2h.2M243.4 200.2h.1M243.5 200.3h.1M243.5 200h-.6M243.5 200.3l.2 .1M243.6 200.4h.1M243.6 200.5h.2"/>
<path d="M244.3 200.1h.1M244.3 200.2h.2M244.4 200.3h.1M244.4 200.3l.2 .1M244.5 200.4h.1M244.5 200.4h.2M244.5 200.5h.6M244.6 200.5h.4M244.8 200.6h.1M245 200.4h.2M245.1 200.3h.2M245.2 200.3h.1"/>
<path d="M245.2 200.4h-.3M245.2 200.2h.1M245.2 200.3l-.1 .1M245.2 200.1h.1M245.3 200.1l-.1 .1M246 200.5h.1M246 200.4h.1M246 200.3h.1M246 200.2h.1M246 200.1h.1M246.4 200.1h.1M246.4 200.1l.2 .1"/>
<path d="M246.5 200.2h.1M246.5 200.2h.2M246.5 200.3h.2M246.6 200.3h.1M246.6 200.3h.2M246.6 200.4h.2M246.7 200.4h.1M246.7 200.5h.1M246.8 200.3h.1M246.8 200.2h.1M246.8 200.1h.1M247.6 200.5h.1"/>
<path d="M247.6 200.4h.1M247.6 200.3h.1M247.6 200.2h.1M247.6 200.1h.1M248.3 200.1h.1M248.3 200.2h.2M248.4 200.3h.1M248.4 200.3l.2 .1M248.5 200.4h.1M248.5 200.4h.2M248.5 200.5h.6M248.6 200.5h.4"/>
<path d="M248.8 200.6h.1M249.1 200.4h.1M249.2 200.4h-.3M249.2 200.3h.1M249.2 200.2h.1M249.2 200.4h-.2M249.3 200.3h-.2M249.8 200.3h.1M249.8 200.3l.2 .1M249.8 200.2h.1M249.9 200.4h.1M249.9 200.4h.2"/>
<path d="M249.9 200.5h.6M250 200.5h.5M250.2 200.6h.1M250.2 200h.4M250.4 200.1h.2M250.5 200.1l.2 .1M250.5 200.4h.1M250.5 200.2h.2M250.6 200.3h.1M250.6 200.2h.1M250.6 200.4h-.2M250.6 200.4h-.1"/>
<path d="M250.7 200.3h-.2M251.7 200.1h.2M251.8 200.2h.1M251.8 200.2h.2M251.8 200.3h.3M251.8 200.3h.7M251.9 200.3h.6M251.9 200.4h.6M252 200.4h.3M252.4 200.2h.2M252.5 200.1h.1M252.6 200.3h-.3"/>
<path d="M252.6 200.2h-.2M252.6 200.1h-.1M256.2 200.3h.1M256.2 200.2h.1M256.2 200.1h.1M256.2 200h.1M256.2 200.4h.2M256.3 200.5h.3M256.3 200.5h.7M256.3 200.6h.6M256.5 200.6h.3M256.9 200.3h.2"/>
<path d="M256.9 200.1h.2M257 200.2h.1M257 200.1h.1M257 200.5h-.3M257 200.4h-.2M257.1 200.4h-.2M257.1 200.3h-.2"/>
</g>
<g fill="none" stroke="#f56016" stroke-width=".25">
<path d="M39.4 54.8h2.5M39.4 57.3h2.5M39.4 59.8h2.5M41.9 52.3h15.1v17.6h-15.1zM57 54.8h2.6M57 57.3h2.6M57 59.8h2.6M39.4 62.4h2.5M39.4 67.4h2.5M57 62.4h2.6M238.9 62.4h10.1v17.7h-10.1zM26.9 92.6h1.8v5h-1.8z"/>
<path d="M66.1 93.9h1.7v5h-1.7zM157.1 83.2h-.3v.6h2.6v.7h-.3M158.1 98v4.8h-2.5M158.1 83.8l1.3 2.6h-2.6zM158.7 98v1.3M158.7 99.9v1.3M26.5 106.3h2.5l-1.3 2.5zM26.5 108.8h2.5M26.5 115.7h2.5l-1.3 1.3zM65.6 107.6h2.6l-1.3 2.5zM65.6 110.1h2.6M65.7 117h2.5l-1.3 1.3z"/>
<path d="M158.7 101.8v1.3M238.9 133.1h10.1v17.7h-10.1zM70.7 160h2.5l-1.2 1.2z"/>
<circle cx="140.4" cy="155.8" r="2.01"/>
<circle cx="140.4" cy="155.8" r="2.52"/>
</g>
<g fill="#f56016" stroke="#f56016" stroke-width=".18">
<path d="M37.4 94.2h4v.5h-4z"/>
<path d="M37.4 93.2h4v.5h-4z"/>
</g>
<path d="M52 95.2l1 .4-2 .6 2 .6-2 .7 2 .6-2 .6 2 .7-2 .6 1 .2M59.6 95.2l1 .4-2 .6 2 .6-2 .7 2 .6-2 .6 2 .7-2 .6 1 .2M142.9 102.8l.3-1 .6 2 .7-2 .6 2 .6-2 .6 2 .7-2 .6 2 .4-1" fill="none" stroke="#f56016" stroke-width=".21"/>
<g fill="#f56016" stroke="#f56016" stroke-width=".18">
<path d="M159 100.6l1-.7v1.3z"/>
<path d="M63.8 108.7l.7 .7-1 .4-.1-.1z" fill-rule="evenodd"/>
<path d="M64 109.8l.6 .7-1 .5-.1-.1z" fill-rule="evenodd"/>
<path d="M24.7 107.4l.7 .7-1.1 .5-.1-.1z" fill-rule="evenodd"/>
<path d="M24.8 108.6l.7 .6-1.1 .5v-.1z" fill-rule="evenodd"/>
<path d="M30.9 61.1a1.26 1.26 0 0 1 1.3 1.3 1.26 1.26 0 0 1-1.3 1.2z" fill-rule="evenodd"/>
<path d="M29.2 61.5l.5-.3 .4-.1v2.5a1.26 1.26 0 0 1-1.1-.7 1.26 1.26 0 0 1 .2-1.4z" fill-rule="evenodd"/>
</g>
<path d="M29.7 62.4h1.6" fill="none" stroke="#f56016" stroke-width=".83"/>
<path d="M4 6.8h271.6v202.1h-271.6z" fill="none" stroke="#f56016" stroke-width=".32"/>
<g fill="none" stroke="#0dab76" stroke-width=".18">
<path d="M20.4 58.6v3.8h5.1M29.3 57.3h10.1M29.3 59.8h10.1M34.3 52.3v2.5h5.1M59.6 57.3h5M59.6 59.8h5M59.6 54.8h5M35.6 62.4h3.8M39.4 67.4h-2.5v2.5M59.6 62.4h5M158.1 75h2.5v2.5M168.2 77.5h-2.5v2.6"/>
<path d="M223.8 62.4v5h10.1M228.8 72.5h5.1M228.8 69.9h5.1M231.4 62.4v2.5h2.5M233.9 77.5h-2.5v2.6M27.7 87.9v2.2M27.7 90.1h.1M39.4 87.6v2.5M39.4 97.7v2.5M52 87.6v5.1M59.6 87.6v5.1M66.9 89.1v2.2"/>
<path d="M107.6 97.7h10.1v5.1M110.1 92.7v2.5h-2.5M150.5 97.7h2.6v5.1M158.1 80.1v-2.6h5.1v2.6M158.1 90.1v2.6h5.1v-2.6M160.6 92.7v3.1M165.7 90.1v2.6h2.5M27.7 100.2v3.6M27.7 111.4l.1 1.8M27.7 100.2h.1M52 102.8v2.5M59.6 102.8v2.5"/>
<path d="M66.9 101.4v3.7M66.9 112.6v1.9M66.9 101.4h.1M107.6 100.2h2.5v2.6M140.4 102.8h-2.5v5h22.7M150.5 102.8h5.1M160.6 105.3v5.1M223.8 133.1v5.1h10.1M231.4 133.1v2.5h2.5M72 157.4h-4.8v8.5M228.8 143.2h5.1M228.8 140.7h5.1"/>
<path d="M233.9 148.3h-2.5v2.5M21.7 160.9v5M26.7 160.9v5M36.9 160.9v5M41.9 160.9v5M49.5 160.9v5M54.5 160.9v5M62.1 160.9v5"/>
</g>
<g fill="#0dab76" stroke="#0dab76" stroke-width=".18">
<circle cx="160.6" cy="107.8" r=".51"/>
<circle cx="153.1" cy="102.8" r=".51"/>
<circle cx="160.6" cy="77.5" r=".51"/>
<circle cx="160.6" cy="92.7" r=".51"/>
</g>
<g font-size="9.1" fill="#0dab76">
<text x="28.9" y="42.8">Microcontoller</text>
<text x="211" y="47.9">I2C HUB</text>
<text x="32.9" y="146.4">Test points</text>
<text x="111.2" y="146.4">Mounting Hole</text>
</g>
<text font-size="7.1" fill="#0dab76" x="130.3" y="64.9">Passive Buzzer</text>
<g font-size="3.7" fill="#f56016">
<text x="23.3" y="10">1</text>
<text x="56.3" y="10">2</text>
<text x="89.3" y="10">3</text>
<text x="122.3" y="10">4</text>
<text x="155.3" y="10">5</text>
<text x="188.3" y="10">6</text>
<text x="221.3" y="10">7</text>
<text x="254.3" y="10">8</text>
<text x="4.7" y="31.3">A</text>
<text x="272.5" y="31.3">A</text>
<text x="4.7" y="70.2">B</text>
<text x="272.5" y="70.2">B</text>
<text x="4.6" y="109.1">C</text>
<text x="272.4" y="109.1">C</text>
<text x="4.6" y="148">D</text>
<text x="272.4" y="148">D</text>
<text x="4.7" y="186.9">E</text>
<text x="272.5" y="186.9">E</text>
<text x="23.3" y="208.3">1</text>
<text x="56.3" y="208.3">2</text>
<text x="89.3" y="208.3">3</text>
<text x="122.3" y="208.3">4</text>
<text x="155.3" y="208.3">5</text>
<text x="188.3" y="208.3">6</text>
<text x="221.3" y="208.3">7</text>
<text x="254.3" y="208.3">8</text>
</g>
<text font-size="3.6" fill="#f56016" x="11.6" y="24.5">PROPRIETARY</text>
<g font-size="3.1" fill="#f56016">
<text x="173.5" y="194.6">Title:</text>
<text x="173.5" y="198.8">SKU:UE0175</text>
</g>
<text font-size="2.7" fill="#f56016" x="180.3" y="194.5">Devlab: I2C Buzzer Module</text>
<g font-size="2.5" fill="#808080">
<text x="31" y="48.7">VSYS</text>
<text x="41.9" y="51.8">IC1</text>
<text x="220.5" y="58.8">VSYS</text>
<text x="228.6" y="58.2">GND</text>
<text x="238.9" y="61.7">J3</text>
<text x="62.3" y="67.4">TP1</text>
<text x="34.1" y="75.9">GND</text>
<text x="41.9" y="72.2">PY32F003L24D6TR</text>
<text x="174.1" y="80.3" transform="rotate(-90 174.1 80.3)">GND</text>
<text x="24.4" y="84.3">VSYS</text>
<text x="36" y="84.1">VSYS</text>
<text x="48.7" y="84.1">VSYS VSYS</text>
<text x="228.6" y="86">GND</text>
<text x="41.9" y="95.2">1uF</text>
<text x="41.9" y="92.7">C2</text>
<text x="100" y="91.9">J2</text>
<text x="149.3" y="92.7" transform="rotate(-90 149.3 92.7)">SDM2U30CSP-7B</text>
<text x="155.6" y="90.2" transform="rotate(-90 155.6 90.2)">D1</text>
<text x="174.1" y="95.5" transform="rotate(-90 174.1 95.5)">GND</text>
<text x="26.2" y="97.2" transform="rotate(-90 26.2 97.2)">R5</text>
<text x="30.9" y="97.1" transform="rotate(-90 30.9 97.1)">10K</text>
<text x="50.5" y="98.4" transform="rotate(-90 50.5 98.4)">10K</text>
<text x="55.3" y="97.1" transform="rotate(-90 55.3 97.1)">R3</text>
<text x="58.1" y="98.4" transform="rotate(-90 58.1 98.4)">10K</text>
<text x="62.8" y="97.1" transform="rotate(-90 62.8 97.1)">R2</text>
<text x="65.4" y="98.5" transform="rotate(-90 65.4 98.5)">R4</text>
<text x="70.1" y="98.3" transform="rotate(-90 70.1 98.3)">10K</text>
<text x="154.6" y="97.4">Q1</text>
<text x="36.6" y="106.2">GND</text>
<text x="139.6" y="106">R18</text>
<text x="147.3" y="106.3">10K</text>
<text x="164.9" y="106.2" transform="rotate(-90 164.9 106.2)">AON1606</text>
<text x="106.8" y="108.1">VSYS</text>
<text x="114.9" y="108.7">GND</text>
<text x="25.9" y="118.9">GND</text>
<text x="157.9" y="116.3">GND</text>
<text x="65" y="120.2">GND</text>
<text x="220.5" y="129.6">VSYS</text>
<text x="228.6" y="128.9">GND</text>
<text x="238.9" y="132.5">J4</text>
<text x="137.9" y="152.8">H2</text>
<text x="228.6" y="156.7">GND</text>
<text x="70.1" y="163.1">GND</text>
<text x="19.4" y="171">TP2 TP3</text>
<text x="34.5" y="171">TP4 TP5</text>
<text x="47.2" y="171">TP6 TP7</text>
<text x="59.8" y="171">TP8 TP9</text>
</g>
<text font-size="2.3" fill="#f56016" x="199.5" y="198.7">REV: 1.0</text>
<g font-size="2.1" fill="#808080">
<text x="42.3" y="55.5">VCC</text>
<text x="42.3" y="58.1">PA0</text>
<text x="51.6" y="58.1">PA14</text>
<text x="52.6" y="55.6">PB5</text>
<text x="29.5" y="63.1">21</text>
<text x="42.3" y="60.6">PA1</text>
<text x="42.3" y="63.1">PA2</text>
<text x="48.1" y="63.1">PB0/PF2</text>
<text x="51.6" y="60.6">PA13</text>
<text x="235.4" y="64.5">1</text>
<text x="241.3" y="65.6">1</text>
<text x="42.3" y="68.2">VSS/EP</text>
<text x="235.4" y="67.1">2</text>
<text x="235.4" y="69.6">3</text>
<text x="241.3" y="68.2">2</text>
<text x="241.3" y="70.7">3</text>
<text x="232" y="77.2">S1*2</text>
<text x="235.4" y="72.1">4</text>
<text x="241.3" y="73.2">4</text>
<text x="241.3" y="78.3">SHIELD</text>
<text x="235.4" y="135.3">1</text>
<text x="235.4" y="137.8">2</text>
<text x="241.3" y="136.4">1</text>
<text x="235.4" y="140.3">3</text>
<text x="235.4" y="142.8">4</text>
<text x="241.3" y="138.9">2</text>
<text x="241.3" y="141.4">3</text>
<text x="241.3" y="144">4</text>
<text x="232" y="147.9">S1*2</text>
<text x="241.3" y="149">SHIELD</text>
</g>
<g font-size="1.8" fill="#f56016">
<text x="11.6" y="14.6">THE INFORMATION CONTAINED IN THIS DRAWING IS THE SOLE PROPERTY OF</text>
<text x="11.6" y="16.9">UNIT ELECTRONICS. ANY REPRODUCTION IN PART OR WHOLE IS</text>
<text x="11.6" y="19.2">STRICTLY PROHIBITED WITHOUT WRITTEN PERMISSION.</text>
</g>
<g font-size="1.8" fill="#808080">
<text x="21.1" y="57.3" transform="rotate(-90 21.1 57.3)">SIGNAL</text>
<text x="25.7" y="58">TX</text>
<text x="65.9" y="57.9">PA14(SWCLK)/PB6(SCL)</text>
<text x="65.9" y="55.4">USR_LED</text>
<text x="25.5" y="60.5">RX</text>
<text x="65.9" y="60.5">PA13(SWDIO)/PA10(SDA)</text>
<text x="65.9" y="63">RST</text>
<text x="206.5" y="70.6">PA13(SWDIO)/PA10(SDA)</text>
<text x="152.1" y="75.6">VSYS</text>
<text x="207.2" y="73.1">PA14(SWCLK)/PB6(SCL)</text>
<text x="67.5" y="87.6" transform="rotate(-90 67.5 87.6)">USR_LED</text>
<text x="110.7" y="91.4" transform="rotate(-90 110.7 91.4)">SIGNAL</text>
<text x="142.7" y="98.4">SIGNAL</text>
<text x="52.6" y="126.9" transform="rotate(-90 52.6 126.9)">PA14(SWCLK)/PB6(SCL)</text>
<text x="60.2" y="127.7" transform="rotate(-90 60.2 127.7)">PA13(SWDIO)/PA10(SDA)</text>
<text x="206.5" y="141.3">PA13(SWDIO)/PA10(SDA)</text>
<text x="207.2" y="143.8">PA14(SWCLK)/PB6(SCL)</text>
<text x="22.3" y="159.6" transform="rotate(-90 22.3 159.6)">PA13(SWDIO)/PA10(SDA)</text>
<text x="27.4" y="159.6" transform="rotate(-90 27.4 159.6)">PA14(SWCLK)/PB6(SCL)</text>
<text x="37.5" y="159.6" transform="rotate(-90 37.5 159.6)">TX</text>
<text x="42.5" y="159.6" transform="rotate(-90 42.5 159.6)">RX</text>
<text x="50.1" y="159.6" transform="rotate(-90 50.1 159.6)">TX</text>
<text x="55.2" y="159.6" transform="rotate(-90 55.2 159.6)">RX</text>
<text x="62.7" y="159.6" transform="rotate(-90 62.7 159.6)">VSYS</text>
</g>
<g font-size="1.4" fill="#808080">
<text x="170" y="84.1" transform="rotate(-90 170 84.1)">LS2</text>
<text x="172.8" y="88.8" transform="rotate(-90 172.8 88.8)">MLT-8530</text>
<text x="101.8" y="95.7">P$1</text>
<text x="101.8" y="98.2">P$2</text>
<text x="101.8" y="100.8">P$3</text>
<text x="27.9" y="105.8">PWR1</text>
<text x="64.7" y="107.1">USR_LED</text>
</g>
<g font-size="1.4" fill="#f56016">
<text x="173.6" y="201.4">Last date time: 02/11/2026</text>
<text x="191.3" y="201.4">02:20 p. m.</text>
<text x="199.5" y="201.4">SHEET:</text>
<text x="206.4" y="201.4">1</text>
<text x="208.3" y="201.4">of</text>
<text x="210.9" y="201.4">1</text>
<text x="173.5" y="204.1">File:</text>
<text x="228.7" y="204">Author:</text>
<text x="234.6" y="204.1">Gerardo Ruvalcaba | Angel I. Velazquez | Adrián Rabadán</text>
</g>
<g font-size="1.1" fill="#808080">
<text x="164.3" y="82.2" transform="rotate(-90 164.3 82.2)">+</text>
<text x="164.3" y="88.3" transform="rotate(-90 164.3 88.3)">-</text>
<text x="30.3" y="108.3">RED</text>
<text x="69.4" y="109.6">ORANGE</text>
</g>
<text font-size="1.1" fill="#f56016" x="199.6" y="203.2">Sheet description:</text>
</svg>
